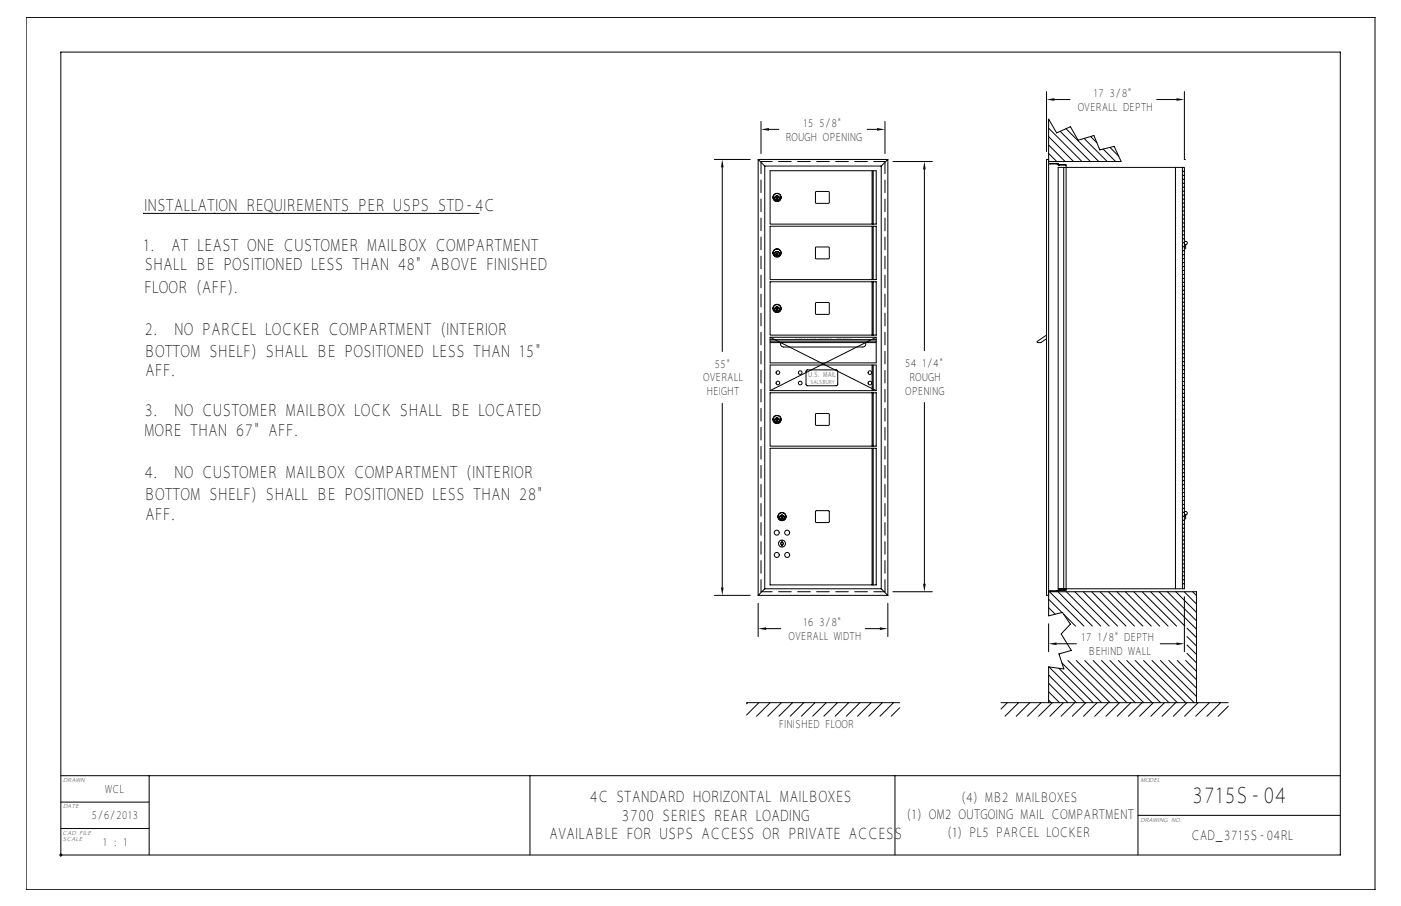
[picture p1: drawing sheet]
<svg xmlns="http://www.w3.org/2000/svg" width="432mm" height="279mm" viewBox="0 0 432 279" stroke-linecap="round" stroke-linejoin="round" font-family="sans-serif">
<g fill="none" stroke="#000" stroke-width=".31">
<path d="M8.1 5.4h415.7v269h-415.7zM234.6 37.5v9.9M237 39.9h3M267.3 39.9h3M272.8 37.5v9.9M322.5 28.2v18.5M323.2 39.5l10.3 10.3M323.2 36.9l.3 .3M325 30.7h4.8M328.5 39.7l10.2 10.1M356.5 30.7h6.1M365 28.2v21"/>
<path d="M220.2 49.2h11M222.6 51.6v56.8M233.7 49.2l2 2M235.7 51.2v130.4M235.7 51.2h35.9M237.3 52.7h32.8v16.4h-32.8zM251.4 59.1h4.1v3.5h-4.1zM268.8 52.7v16.4M269.1 52.7v16.4M271.6 51.2v130.4M273.6 49.2h-39.9v134.4M273.6 49.2v134.4"/>
<path d="M273.6 49.2l-2 2M275.2 49.8h12.2M284.9 52.3v55.9M323.2 49.2h-.7v134.4h.7M323.2 49.8h22.4l-2.2-4.7-4.4 1.1-1.8-4.4-4.9 1.4-2.4-4.1-4.2 1.9-2.5-4.3v153.2l4.3-1 2.4 3.6-2.8 3 3.1 5.1-3.8 1.1 1.5 4.6-4.7-.6v11M323.2 47.3l2.5 2.5M323.2 44.7l5.1 5.1M323.2 42.1l7.7 7.7M323.7 50.6v-.2h2.4v.5h2.5M325.8 50.4v.2M325.8 50.4v.2h-2.6M326.4 50.9v-.1h2.1v.1"/>
<path d="M326.8 40.5l9.3 9.3M327.9 51.6v130M328.6 50.9l-.1 131.1h-2.1v-.1M334.1 42.7l7.2 7.1M336.1 42.1l2 1.9M340 46l3.9 3.8M342.1 45.5l2.7 2.7M362.3 51.6v130M364.4 51.6h.6v130h-.6zM364.4 51.6h-38.3v130h38.1M364.4 59h.6M364.4 57.7h.6"/>
<path d="M364.4 56.5h.6M364.4 55.3h.6M364.4 54.1h.6M364.4 52.8h.6M365 49.2h.1M44.4 65.8h-.3h103.7M237.3 69.8h32.8v16.4h-32.8zM239.4 60.9l.2 .8zM239.4 78l.2 .8zM251.4 76.3h4.1v3.4h-4.1zM268.8 69.8v16.4M269.1 69.8v16.4"/>
<path d="M364.4 79.7h.6M364.4 78.5h.6M364.4 77.3h.6M364.4 76.1h.6M364.4 74.9h.6M364.4 73.6h.6M364.4 72.4h.6M364.4 71.2h.6M364.4 70h.6M364.4 68.7h.6M364.4 67.5h.6M364.4 66.3h.6"/>
<path d="M364.4 65.1h.6M364.4 63.9h.6M364.4 62.6h.6M364.4 61.4h.6M364.4 60.2h.6M365 74.6a.51 .51 0 0 1 .8 0 .51 .51 0 0 1 0 .7 .51 .51 0 0 1-.8 0M365.4 75.5v1.2M237.3 86.9h32.8v16.4h-32.8zM239.4 95.2l.2 .7zM251.4 93.4h4.1v3.5h-4.1zM268.8 86.9v16.4M269.1 86.9v16.4"/>
<path d="M364.4 99.3h.6M364.4 98.1h.6M364.4 96.9h.6M364.4 95.6h.6M364.4 94.4h.6M364.4 93.2h.6M364.4 92h.6M364.4 90.8h.6M364.4 89.5h.6M364.4 88.3h.6M364.4 87.1h.6M364.4 85.9h.6"/>
<path d="M364.4 84.6h.6M364.4 83.4h.6M364.4 82.2h.6M364.4 81h.6M237.3 104v7.9h32.8v-7.9M237.3 105.2h32.8M237.3 105.6h32.8M237.3 104.7h32.8M237.3 104h32.8M237.3 104l32.8 16.5M240.7 105.6a.95 .95 0 0 0 .8 1.4h24.4a.95 .95 0 0 0 .9-1.4M248.6 114.2l9.3-.1 .3 .5v4.1l-.5 .3-9-.1-.3-.4z"/>
<path d="M268.8 112.6v7.9M269.1 112.6v7.9M270.1 104l-32.8 16.5M322.5 103.3l-2.8 2.2 1.1 .1 1.7-1.1M364.4 118.9h.6M364.4 117.7h.6M364.4 116.4h.6M364.4 115.2h.6M364.4 114h.6M364.4 112.8h.6M364.4 111.5h.6M364.4 110.3h.6"/>
<path d="M364.4 109.1h.6M364.4 107.9h.6M364.4 106.7h.6M364.4 105.4h.6M364.4 104.2h.6M364.4 103h.6M364.4 101.8h.6M364.4 100.5h.6M222.6 124.4v56.8M237.3 121.1h32.8v16.5h-32.8zM237.3 120.5v-7.9h32.8v7.9M237.3 138.2h32.8v42.2h-32.8z"/>
<path d="M237.3 120.5h32.8M239.4 129.4l.2 .7zM251.4 127.6h4.1v3.5h-4.1zM268.8 121.1v16.5M268.8 138.2v42.2M269.1 121.1v16.5M269.1 138.2v42.2M284.9 124.1v55.9M364.4 139.7h.6M364.4 138.4h.6M364.4 137.2h.6M364.4 136h.6"/>
<path d="M364.4 134.8h.6M364.4 133.6h.6M364.4 132.3h.6M364.4 131.1h.6M364.4 129.9h.6M364.4 128.7h.6M364.4 127.4h.6M364.4 126.2h.6M364.4 125h.6M364.4 123.8h.6M364.4 122.5h.6M364.4 121.3h.6"/>
<path d="M364.4 120.1h.6M240.9 159.4l.2 .7zM251.4 157.6h4.1v3.5h-4.1zM364.4 159.2h.6M364.4 158h.6M364.4 156.8h.6M364.4 155.6h.6M364.4 154.3h.6M364.4 153.1h.6M364.4 151.9h.6M364.4 150.7h.6M364.4 149.4h.6"/>
<path d="M364.4 148.2h.6M364.4 147h.6M364.4 145.8h.6M364.4 144.6h.6M364.4 143.3h.6M364.4 142.1h.6M364.4 140.9h.6M365 157.9a.51 .51 0 0 1 .8 0 .51 .51 0 0 1 0 .7 .51 .51 0 0 1-.8 0M365.4 158.8v1.3M241 166.6v2.1M364.4 178.8h.6M364.4 177.6h.6"/>
<path d="M364.4 176.3h.6M364.4 175.1h.6M364.4 173.9h.6M364.4 172.7h.6M364.4 171.5h.6M364.4 170.2h.6M364.4 169h.6M364.4 167.8h.6M364.4 166.6h.6M364.4 165.3h.6M364.4 164.1h.6M364.4 162.9h.6"/>
<path d="M364.4 161.7h.6M364.4 160.5h.6M220.2 183.6h11M233.7 183.6h39.9M233.7 186v10.3M235.7 181.6h35.9M235.7 181.6l-2 2M236.1 193.9h4.5M266.7 193.9h4.5M271.6 181.6l2 2M273.6 186v10.3M275.2 182.5h12.2"/>
<path d="M323.2 182.5h45.6v34.2M323.2 192.4v8.6M323.2 187.4l2 2M323.2 184.8l4.1 4.1M323.5 182.5l10.6 10.6M323.7 182.2v.2h2.1v-.2M325.6 198.5h6.1M326.1 182.5l10.6 10.6M327.9 189.4l3.6 3.7M328.6 181.9h-2.5v.5l-2.9-.2M328.7 182.5l10.6 10.6M331.3 182.5l10.6 10.6"/>
<path d="M333.9 182.5l10.6 10.6M336.5 182.5l10.6 10.6M339 182.5l10.6 10.6M341.6 182.5l10.6 10.6M344.2 182.5l10.6 10.6M346.8 182.5l10.6 10.6M349.4 182.5l10.6 10.6M352 182.5l10.6 10.6M354.6 182.5l10.6 10.6M357.2 182.5l11.6 11.5M357.6 198.5h5M359.8 182.5l9 9"/>
<path d="M362.4 182.5l6.4 6.4M364.4 180h.6M365 182.5l3.8 3.8M365 184v17M365.8 198.9l3 2.9M365.8 196.3l3 2.9M365.8 193.7l3 2.9M367.6 182.5l1.2 1.2M230.1 216.7h47.2M230.4 216.7l-.3 .3M233.9 216.7l-3.8 3.8M237.4 216.7l-4.2 4.2"/>
<path d="M240.8 216.7l-4.2 4.2M244.3 216.7l-4.2 4.2M247.7 216.7l-4.2 4.2M251.2 216.7l-4.2 4.2M254.6 216.7l-4.1 4.2M258.1 216.7l-4.2 4.2M261.6 216.7l-4.2 4.2M265 216.7l-4.2 4.2M268.5 216.7l-4.2 4.2M271.9 216.7l-4.1 4.2M275.4 216.7l-4.2 4.2M277.3 218.3l-2.6 2.6"/>
<path d="M308.5 216.7h70M310.5 216.7l-2 2M313.9 216.7l-4.1 4.2M317.4 216.7l-4.2 4.2M320.9 216.7l-4.2 4.2M323.2 215.9l.8 .8M323.2 213.3l3.4 3.4M323.2 210.7l6 6M323.2 208.1l8.6 8.6M323.3 205.7l11.1 11M324.3 216.7l-4.2 4.2M326.3 206.1l10.6 10.6"/>
<path d="M327.3 204.5l12.2 12.2M327.8 216.7l-4.2 4.2M329.1 203.7l13 13M331.2 216.7l-4.2 4.2M331.7 203.7l13 13M334.3 203.7l13 13M334.7 216.7l-4.2 4.2M336.9 203.7l13 13M338.1 216.7l-4.1 4.2M339.5 203.7l13 13M341.6 216.7l-4.2 4.2M342.1 203.7l13 13"/>
<path d="M344.7 203.7l13 13M345.1 216.7l-4.2 4.2M347.3 203.7l13 13M348.5 216.7l-4.2 4.2M349.9 203.7l13 13M352 216.7l-4.2 4.2M352.5 203.7l13 13M355.1 203.7l13 13M355.4 216.7l-4.1 4.2M357.7 203.7l11.1 11.1M358.9 216.7l-4.2 4.2M360.3 203.7l8.5 8.5"/>
<path d="M362.4 216.7l-4.2 4.2M362.8 203.7l6 5.9M365.4 203.7l3.4 3.3M365.8 216.7l-4.2 4.2M365.8 201.5l3 2.9M369.3 216.7l-4.2 4.2M372.7 216.7l-4.2 4.2M376.2 216.7l-4.2 4.2M378.5 217.8l-3 3.1M18.8 239.2h394.3M46 239.2v24.5M163.3 239.2v24.5"/>
<path d="M275.8 239.2v24.5M350.7 239.2v24.5M18.8 247.4h27.2M18.8 255.5h27.2M53.8 243.6l1-.6 .9-.2h55.3a2.68 2.68 0 0 1 2.6 2.7v6.3a2.68 2.68 0 0 1-2.6 2.7h-55.3a2.68 2.68 0 0 1-2.7-2.7v-6.7zM54.1 243.9l.9-.6 .7-.1h55.3a2.29 2.29 0 0 1 2.3 2.3v6.3a2.29 2.29 0 0 1-2.3 2.3h-55.3a2.29 2.29 0 0 1-2.3-2.3v-6.7zM54.3 244.2l1.4-.6h55.3a1.91 1.91 0 0 1 1.9 1.9v6.3a1.91 1.91 0 0 1-1.9 1.9h-55.3a1.91 1.91 0 0 1-1.9-1.9v-6.3zM55 244.8l.7-.3h55.3l.6 .3 .3 .7v6.3l-.3 .7-.6 .3h-55.3l-.7-.3-.3-.7v-6.3zM55.1 246.4h1.7M55.1 249.4h5.9M55.1 249.8h1.2M55.1 250.2h1.3"/>
<path d="M55.1 250.6h1.4M55.1 251h1.8M55.1 246.8h1.4M55.1 247.2h1.3M55.1 247.5h1.2M55.1 247.9h1.2M55.1 248.3h1.2M55.1 248.7h1.4M55.1 249.1h1.6M55.1 251.4h56.5M55.1 251.7h56.5M55.1 245.6h56.5"/>
<path d="M55.1 246h56.5M55.1 252.1h56.4M55.1 245.2h56.4M55.6 252.4h55.5M55.6 244.9h55.5M55.7 244.9l-.4 .2-.2 .4v6.3l.2 .4 .4 .2M56.3 249.4a1.48 1.48 0 0 0 1.4 1.9M56.5 249.4l.2 1.1 .7 .5h3.9a1.52 1.52 0 0 0 1.2-1.4 1.52 1.52 0 0 0-1.2-1.5h-2.9l-.3-.3 .3-.3h2.3l.3 .4h1.5l-.1-1-.5-.5-4.2-.1a1.52 1.52 0 0 0-1.2 1.5 1.52 1.52 0 0 0 1.2 1.5h3l.3 .3-.3 .3h-2.3l-.3-.5M57.7 246.1a1.73 1.73 0 0 0-1.4 1.7 1.73 1.73 0 0 0 1.4 1.7M58.2 249.8h2.6M58.3 247.8h2.4M61.3 246.1a1.54 1.54 0 0 1 1.4 2h-.6l.4 .5 .2 1.1 1.9-3.5"/>
<path d="M62.2 246.4h2.3M62.3 248.3h1.2M62.5 246.8h1.8M62.6 248.7h.7M62.7 247.2h1.4M62.7 249.1h.4M62.7 247.5h1.2M62.7 247.9h1M64.2 251.1l.4-.9h2.7l.5 .9M64.2 251h3.5M64.4 250.6h3.1M64.8 246.3h2.4l2.5 4.7h-1.7l-.7-1.1h-2.7l-.6 1.1h-1.8z"/>
<path d="M66 247.7l.3 .6h-.6zM66 247.3l.7 1.4h-1.5zM67.3 246.2l2.4 4.4v-4.3M67.5 246.4h2.2M67.7 246.8h2M67.9 247.2h1.8M68.1 247.5h1.6M68.3 247.9h1.4M68.5 248.3h1.2M68.7 248.7h1M68.9 249.1h.8M69.1 249.4h.6"/>
<path d="M69.3 249.8h.4M69.9 246.3h1.5v3.6h3.9v1.1h-5.4zM71.6 246.8h3.9M71.6 247.2h3.7M71.6 247.5h3.7M71.6 247.9h3.7M71.6 248.3h3.7M71.6 248.7h3.8M75.5 251v-.4l.5 .5 .7 .2M75.8 246.4h-4.2v3h3.7M75.8 246.6l.9-.3h3.9l.7 .6 .2 1h-1.6l-.3-.4h-2.3l-.3 .3 .3 .3h3a1.52 1.52 0 0 1 1.2 1.5 1.52 1.52 0 0 1-1.2 1.4l-4.2-.1-.5-.4-.1-1.1h1.5l.3 .5h2.3l.3-.3-.3-.3h-2.9a1.56 1.56 0 0 1-.9-2.7zM76.7 246.1a1.75 1.75 0 0 0-1.5 1.2 1.75 1.75 0 0 0 .5 1.8h-4.1"/>
<path d="M77.2 249.8h2.6M77.4 249.4h2.2M77.5 247.5h2.1M77.5 247.9h2.1M80.3 246.1a1.54 1.54 0 0 1 1.4 2h-.7a1.77 1.77 0 0 1 .7 1.8 1.77 1.77 0 0 1-1.4 1.4M81.1 251h1.1M81.2 246.4h1M81.3 248.3h.9M81.5 250.6h.7M81.5 246.8h.7M81.5 248.7h.7M81.6 250.2h.6"/>
<path d="M81.6 247.2h.6M81.7 249.1h.5M81.7 249.4h.5M81.7 249.8h.5M81.7 247.5h.5M81.7 247.9h.5M82.2 246.3v4.7M84 249.2h2.6l.3 .4-.3 .3h-2.6zM84 247.4h2.6l.3 .4-.3 .3h-2.6zM84.2 249.4l2.5 .2-2.5 .1zM84.2 247.6l2.5 .1-2.5 .2zM87.1 246.1a1.62 1.62 0 0 1 1.3 2.4 1.69 1.69 0 0 1-1.2 2.8"/>
<path d="M87.1 246.3a1.44 1.44 0 0 1 1 2.3 1.49 1.49 0 0 1-.9 2.4h-4.8v-4.7h4.8M88 246.4h1.2M88.1 251h1.7M88.3 246.8h.9M88.4 250.6h1M88.5 248.3h.7M88.5 248.7h.7M88.5 247.2h.7M88.5 247.9h.7M88.5 247.5h.7M88.6 250.2h.7M88.6 249.1h.6"/>
<path d="M88.6 249.4h.6M88.6 249.8h.6M89.2 246.3v3.6a1.4 1.4 0 0 0 1.4 1.4M89.4 246.3h1.6v3.3l.3 .3 3-.1 .1-3.5h1.5l-.1 4.2-.5 .4-.6 .1-4.7-.1-.4-.4-.2-.6zM91.2 246.3l.1 3.4h2.9v-3.4M91.2 246.4h3M91.2 249.4h3M91.2 246.8h3M91.2 247.2h3M91.2 247.5h3M91.2 247.9h3M91.2 248.3h3"/>
<path d="M91.2 248.7h3M91.2 249.1h3M95.6 251h1.2M95.9 250.6h.9M96.1 250.2h.7M96.1 246.3v3.6a1.4 1.4 0 0 1-1.4 1.4M96.1 246.4h.7M96.1 249.4h.7M96.1 249.8h.7M96.1 246.8h.7M96.1 247.2h.7M96.1 247.5h.7"/>
<path d="M96.1 247.9h.7M96.1 248.3h.7M96.1 248.7h.7M96.1 249.1h.7M96.8 246.3v4.7M98.6 247.4h2.7l.2 1.1-.3 .2h-2.6zM98.8 247.6h2.4l.1 .8-2.5 .1zM98.8 250.2h2.5M98.8 250.6h2.5M98.8 251h2.5M98.8 247.9h2.5M98.8 248.3h2.5"/>
<path d="M101.3 250.2l-2.5-.1v.9M101.3 250.2v.8M101.8 246.1a1.4 1.4 0 0 1 1.4 1.4v1.1l1.6 .1M102.9 246.4l2.7 3.2v1.4M103 248.6v.2a.48 .48 0 0 0-.3 .5 .48 .48 0 0 0 .3 .4v1.3h-1.5v-.9l-.3-.2h-2.6v1.1h-1.6v-4.7h4.8l.9 .3a2.15 2.15 0 0 1 .3 2M103 246.3h2l1.6 1.8 1.6-1.8h2l-2.8 3.2v1.5h-1.6v-1.5zM103.1 249.4h2.4M103.1 249.1h2.1M103.2 247.2h.3M103.2 249.8h2.4M103.2 248.6l-.2 .7 .2 1.7M103.2 250.2h2.4"/>
<path d="M103.2 250.6h2.4M103.2 251h2.4M103.2 247.5h.6M103.2 247.9h1M103.2 248.3h1.3M105.2 246.1l1.4 1.6 1.4-1.6M105.4 246.4h2.4M105.8 246.8h1.7M106.1 247.2h1M106.4 247.5h.4M107.6 249.8h4M107.6 250.2h4"/>
<path d="M107.6 250.6h4M107.6 251h4M107.7 249.4h3.9M108 249.1h3.6M108.4 248.7h3.2M108.7 248.3h2.9M109 247.9h2.6M109.4 247.5h2.2M109.7 247.2h1.9M110 246.8h1.6M111 244.9l.4 .2 .2 .4v6.3l-.2 .4-.4 .2M111.6 246.4h-1.2l-2.8 3.2v1.4"/>
<path d="M350.7 251.4h62.4M18.3 263.7h394.8v-247.6h-394.3v248.1"/>
<circle cx="239.5" cy="78" r="1.28"/>
<circle cx="239.5" cy="78.3" r=".7"/>
<circle cx="239.5" cy="61.2" r=".7"/>
<circle cx="239.5" cy="60.9" r="1.28"/>
<circle cx="239.5" cy="78.3" r=".73"/>
<circle cx="239.5" cy="61.2" r=".73"/>
<circle cx="239.5" cy="78.3" r=".76"/>
<circle cx="239.5" cy="61.2" r=".76"/>
<circle cx="239.5" cy="60.9" r="1.19"/>
<circle cx="239.5" cy="78" r="1.19"/>
<circle cx="239.5" cy="95.1" r="1.28"/>
<circle cx="239.5" cy="95.4" r=".7"/>
<circle cx="239.5" cy="95.4" r=".73"/>
<circle cx="239.5" cy="95.4" r=".76"/>
<circle cx="239.5" cy="95.1" r="1.19"/>
<circle cx="239.8" cy="118.1" r=".56"/>
<circle cx="239.8" cy="114.9" r=".56"/>
<circle cx="246.6" cy="118.1" r=".56"/>
<circle cx="246.6" cy="114.9" r=".56"/>
<circle cx="268.1" cy="114.9" r=".56"/>
<circle cx="268.1" cy="118.1" r=".56"/>
<circle cx="239.5" cy="129.4" r="1.28"/>
<circle cx="239.5" cy="129.7" r=".7"/>
<circle cx="239.5" cy="129.7" r=".73"/>
<circle cx="239.5" cy="129.7" r=".76"/>
<circle cx="239.5" cy="129.4" r="1.19"/>
<circle cx="241" cy="159.3" r="1.19"/>
<circle cx="241" cy="159.6" r=".76"/>
<circle cx="241" cy="159.6" r=".7"/>
<circle cx="241" cy="159.3" r="1.28"/>
<circle cx="241" cy="159.6" r=".73"/>
<circle cx="239.4" cy="164.3" r=".76"/>
<circle cx="239.4" cy="171.1" r=".76"/>
<circle cx="241" cy="167.6" r=".46"/>
<circle cx="241" cy="167.6" r="1.07"/>
<circle cx="242.6" cy="164.3" r=".76"/>
<circle cx="242.6" cy="171.1" r=".76"/>
</g>
<path d="M234.6 49.8h38.2M234.6 182.5h38.2" fill="none" stroke="#000" stroke-width=".31" stroke-dasharray="3.9 2" stroke-dashoffset=".5"/>
<path d="M234.6 182.5v-132.7M272.8 182.5v-132.7" fill="none" stroke="#000" stroke-width=".31" stroke-dasharray="3.9 2" stroke-dashoffset=".2"/>
<path d="M234.6 39.9l2.4-.4v.8zM270.3 39.5l2.5 .4-2.5 .4zM322.5 30.7l2.5-.4v.8zM362.6 30.3l2.4 .4-2.4 .4zM222.6 49.2l.4 2.4h-.8zM284.9 49.8l.4 2.5h-.8zM222.2 181.2h.8l-.4 2.4zM233.7 193.9l2.4-.4v.8zM271.2 193.5l2.4 .4-2.4 .4zM284.5 180h.8l-.4 2.5zM323.2 198.5l2.4-.4v.8zM362.6 198.1l2.4 .4-2.4 .4z" fill="#000"/>
<path d="M47.7 240.5h113.7v21.8h-113.7z" fill-rule="evenodd" fill="#fff"/>
<text font-size="6.9" x="367.3" y="247.8">3715S-04</text>
<g font-size="5.2">
<text x="44.4" y="65.1">INSTALLATION REQUIREMENTS PER USPS STD-4C</text>
<text x="44.1" y="77.3">1.</text>
<text x="52.8" y="77.3">AT LEAST ONE CUSTOMER MAILBOX COMPARTMENT</text>
<text x="44.5" y="83.4">SHALL BE POSITIONED LESS THAN 48&quot; ABOVE FINISHED</text>
<text x="44.4" y="90.2">FLOOR (AFF).</text>
<text x="44.5" y="103.2">2.</text>
<text x="53.7" y="103.2">NO PARCEL LOCKER COMPARTMENT (INTERIOR</text>
<text x="44.4" y="110">BOTTOM SHELF) SHALL BE POSITIONED LESS THAN 15&quot;</text>
<text x="44.8" y="116.1">AFF.</text>
<text x="44.5" y="128.3">3.</text>
<text x="53.7" y="128.3">NO CUSTOMER MAILBOX LOCK SHALL BE LOCATED</text>
<text x="44.4" y="134.4">MORE THAN 67&quot; AFF.</text>
<text x="44.5" y="147.4">4.</text>
<text x="53.7" y="147.4">NO CUSTOMER MAILBOX COMPARTMENT (INTERIOR</text>
<text x="44.4" y="154.2">BOTTOM SHELF) SHALL BE POSITIONED LESS THAN 28&quot;</text>
<text x="44.8" y="160.3">AFF.</text>
</g>
<g font-size="4.8">
<text x="181.8" y="247.5">4C STANDARD HORIZONTAL MAILBOXES</text>
<text x="191.6" y="253.2">3700 SERIES REAR LOADING</text>
<text x="169.2" y="258.9">AVAILABLE FOR USPS ACCESS OR PRIVATE ACCESS</text>
</g>
<g font-size="4.1">
<text x="296.3" y="247.3">(4) MB2 MAILBOXES</text>
<text x="279.4" y="252.7">(1) OM2 OUTGOING MAIL COMPARTMENT</text>
<text x="291.9" y="258.2">(1) PL5 PARCEL LOCKER</text>
<text x="367.1" y="259">CAD_3715S-04RL</text>
</g>
<g font-size="3.5">
<text x="337" y="29.9">17 3/8&quot;</text>
<text x="332.2" y="34.2">OVERALL DEPTH</text>
<text x="247.5" y="39.1">15 5/8&quot;</text>
<text x="242.1" y="43.4">ROUGH OPENING</text>
<text x="220.2" y="113.5">55&quot;</text>
<text x="278.9" y="113.3">54 1/4&quot;</text>
<text x="216.8" y="117.6">OVERALL</text>
<text x="280.2" y="117.6">ROUGH</text>
<text x="217.8" y="121.7">HEIGHT</text>
<text x="279" y="121.7">OPENING</text>
<text x="243" y="197.4">OVERALL WIDTH</text>
<text x="247.5" y="193.1">16 3/8&quot;</text>
<text x="333.3" y="197.7">17 1/8&quot; DEPTH</text>
<text x="335.4" y="202">BEHIND WALL</text>
<text x="240.1" y="224.5">FINISHED FLOOR</text>
<text x="32.4" y="244.5">WCL</text>
<text x="28.2" y="252.6">5/6/2013</text>
<text x="31.7" y="260.8">1 : 1</text>
</g>
<text font-size="2.2" x="249" y="116.4">U.S. MAIL</text>
<g font-size="1.8">
<text x="19.5" y="241.2">DRAWN</text>
<text x="351.5" y="241.2">MODEL</text>
<text x="19.5" y="249.3">DATE</text>
<text x="19.2" y="257.5">CAD FILE</text>
<text x="351.5" y="253.4">DRAWING NO.</text>
<text x="19.3" y="259.5">SCALE</text>
</g>
<text font-size="1.7" x="249.8" y="118.3">SALSBURY</text>
<g font-size=".5">
<text x="245.2" y="104.6">OUTGOING</text>
<text x="257.8" y="104.6">MAIL</text>
</g>
</svg>
